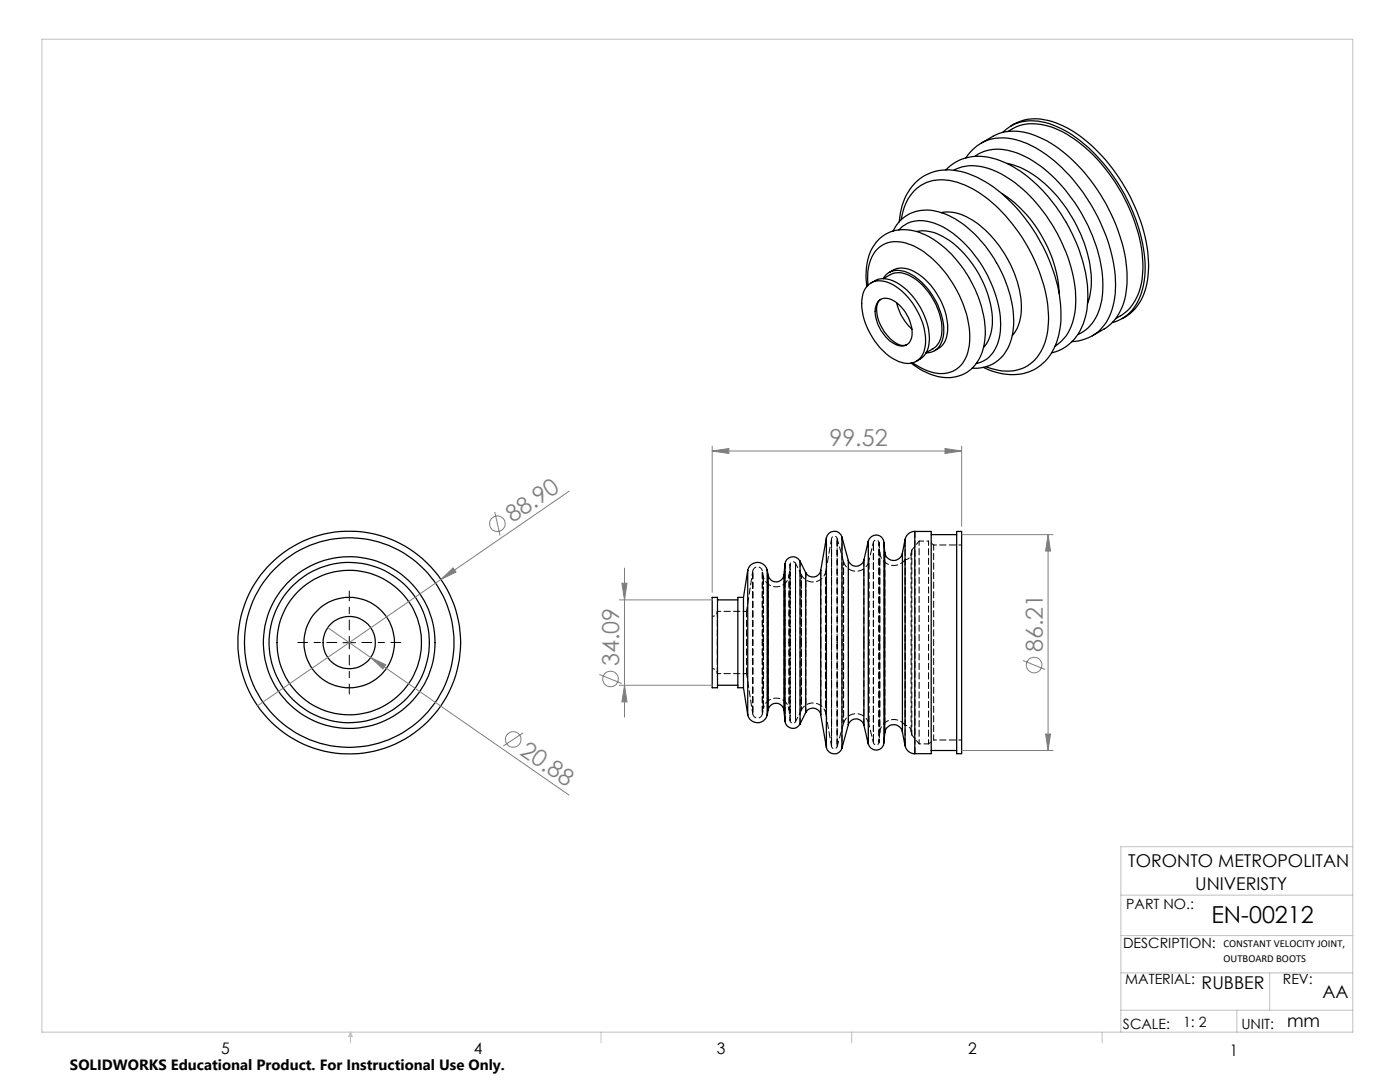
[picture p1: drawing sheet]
<svg xmlns="http://www.w3.org/2000/svg" width="279mm" height="216mm" viewBox="0 0 279 216" stroke-linecap="round" stroke-linejoin="round" font-family="sans-serif">
<g fill="none" stroke="#000" stroke-width=".25">
<path d="M188.8 33.9a9.6 9.6 0 0 1 10.7-1.9 27.2 27.2 0 0 1 12.7 11.5 30.7 30.7 0 0 1 4.9 16 11.5 11.5 0 0 1-4.7 9.9l-1.1 .6-1.4 .4M190.4 34a9.7 9.7 0 0 1 9.2 .6 30.3 30.3 0 0 1 12.8 14.9 22.8 22.8 0 0 1 1.8 14.3 8.1 8.1 0 0 1-3.6 5.2M194.6 31.2a8.6 8.6 0 0 1 8.5-.6 27.2 27.2 0 0 1 12.6 11.7 27.8 27.8 0 0 1 4.2 17.6 8.8 8.8 0 0 1-4.8 6.8M195.9 28.5l-1.9 1.5-1.2 1.5M195.9 28.5l2.3-1.3a10 10 0 0 1 9.1 .1 29.9 29.9 0 0 1 12.9 12.5 30.3 30.3 0 0 1 4.7 17.5 10.3 10.3 0 0 1-4.6 8.4l-2.3 1.3a9.7 9.7 0 0 0 4.5-7.6 29.4 29.4 0 0 0-4.1-17.3 31.7 31.7 0 0 0-12.6-13.1 10.4 10.4 0 0 0-9.9-.5zM199.9 38.6a25.8 25.8 0 0 1 11.4 19.9M200.1 26.4a8.4 8.4 0 0 1 8.5-2 24.6 24.6 0 0 1 12.1 8.8 33.8 33.8 0 0 1 7.8 21.1 11.2 11.2 0 0 1-4.1 9l-1.2 .6-1.2 .4M200.9 32.6a19 19 0 0 1 10.8 7.5 26.4 26.4 0 0 1 6.1 17.2l-.4 2.1-.3 1.1M201.1 26.2a9.5 9.5 0 0 1 9.4-.6 28.6 28.6 0 0 1 12.8 12.1 29.2 29.2 0 0 1 4.6 18 9.6 9.6 0 0 1-5.2 7.9M201.8 25.2a9.5 9.5 0 0 1 9-.6 27.8 27.8 0 0 1 12.5 10.9 32.3 32.3 0 0 1 5.9 18.4 10.9 10.9 0 0 1-4.2 9l-1.1 .7M173 57.2a11.1 11.1 0 0 1 2.3-9.3 7.9 7.9 0 0 1 9.4-1 23.5 23.5 0 0 1 11.3 14.7 13.6 13.6 0 0 1-.7 10.2 7.5 7.5 0 0 1-10 2.7l-1.8-.9-1.7-1.2M173.2 56.9a4.1 4.1 0 0 1 5.2 0 14.1 14.1 0 0 1 6.3 11.6 3.9 3.9 0 0 1-2.6 3.9 6.3 6.3 0 0 1-5.7-2.3 13.4 13.4 0 0 1-4.4-10.6l.4-1.5z"/>
<path d="M173.2 56.9a8.7 8.7 0 0 1 2.2-7.5 6.1 6.1 0 0 1 6.5-.5 21 21 0 0 1 10.3 11.6 15.3 15.3 0 0 1 .8 10.4 5.4 5.4 0 0 1-7.3 3.3l-1.9-.8-1.7-1M173.8 56.4a4.7 4.7 0 0 1 5.8 .4 14 14 0 0 1 5.9 11.3 4.2 4.2 0 0 1-2.7 4M175.8 59.8a3 3 0 0 0-.7 3.2 8.1 8.1 0 0 0 4.9 5.9l.9-.1M176.2 55.6a3.5 3.5 0 0 1 4.8-1.3 13.6 13.6 0 0 1 7.2 9.7 5.8 5.8 0 0 1-1.4 5.8l-1.1 .5-.9 .1M176.3 55.6l1.4-.8a4.3 4.3 0 0 1 4.5 .6 13 13 0 0 1 5.7 11.3 3.9 3.9 0 0 1-1.7 2.9l-1.3 .7M177.4 54.4a4.7 4.7 0 0 1 5.9 .3 13.7 13.7 0 0 1 5.8 11.8 4 4 0 0 1-2.6 3.5M178.2 46.1a7.5 7.5 0 0 1 9.9-3.6 21.2 21.2 0 0 1 10.1 8.8 23.8 23.8 0 0 1 4 14.4 8 8 0 0 1-6 7.6l-1.1 .2-1.1-.1M179.4 45.9a6.4 6.4 0 0 1 7.6-1.2 22.2 22.2 0 0 1 10.8 11.8 17.6 17.6 0 0 1 1.4 11.7 5.8 5.8 0 0 1-4.4 4.3M179.5 44.3a11.1 11.1 0 0 1 5-9.3 11.3 11.3 0 0 1 10.7 .5 31.6 31.6 0 0 1 13.4 14.5 27.8 27.8 0 0 1 3 15.5 10.7 10.7 0 0 1-5.5 8.4 11.3 11.3 0 0 1-9.8-.6M179.9 43.8a8.5 8.5 0 0 1 6.3-7.8 13.4 13.4 0 0 1 10.2 3.1 33.3 33.3 0 0 1 12.8 23.5 12.5 12.5 0 0 1-2.7 9.2 8.1 8.1 0 0 1-8.6 1.8l-1-.4M183 46.2a8.5 8.5 0 0 1 6.4 1.7 21.3 21.3 0 0 1 8.6 16.8 7.5 7.5 0 0 1-1.7 4.6M187.9 42.4a8.8 8.8 0 0 1 6.9 2 22.7 22.7 0 0 1 9 17.3 8.2 8.2 0 0 1-1.8 5.3"/>
<path d="M175.3 60.1a2.53 2.53 0 0 1 3.3 .1 7.7 7.7 0 0 1 3.3 7.2 2.19 2.19 0 0 1-3.6 1.1 7.9 7.9 0 0 1-3.6-7.2zM178.9 60.4a10.3 10.3 0 0 0 3.1 5.3M218 67l-2 .8-2.1 .4M142.1 119.2h1.1v18h-1.1zM143.2 119.7h4M148.4 119.2v18M148.4 119.2h-1.2v18h1.2M149.2 113.8v28.8M149.2 113.8l-.8 5.4M153.1 113.7a1.99 1.99 0 0 0-2-1.5 1.99 1.99 0 0 0-1.9 1.6M153.1 113.7v29M153.1 113.7l.2 1.1"/>
<path d="M153.3 114.8v26.8M156.5 114.7a1.58 1.58 0 0 1-1.6 1.4 1.58 1.58 0 0 1-1.6-1.3M156.5 114.7v27.1M156.7 112.5v31.4M156.7 112.5l-.2 2.2M159.7 112a1.59 1.59 0 0 0-1.7-.9 1.59 1.59 0 0 0-1.3 1.4M159.7 112v32.5M159.7 112l1.1 2.3M160.8 114.3v27.9M163.8 113.8a1.6 1.6 0 0 1-1.3 1.3 1.6 1.6 0 0 1-1.7-.8M163.8 113.8v28.8M164.9 107.3v41.8"/>
<path d="M164.9 107.3l-1.1 6.5M168 107.2a1.59 1.59 0 0 0-1.6-1.2 1.59 1.59 0 0 0-1.5 1.3M168 107.2v42.1M168 107.2l1.3 4.6M169.3 111.8v32.8M172.4 111.8a1.6 1.6 0 0 1-1.5 1.2 1.6 1.6 0 0 1-1.6-1.2M172.4 111.8v32.9M173.3 108a1.59 1.59 0 0 1 1.7-1.3 1.59 1.59 0 0 1 1.4 1.5M173.3 108v40.4M173.3 108l-.9 3.8M176.4 108.2v40M176.4 108.2l.2 2"/>
<path d="M176.6 110.2a1.78 1.78 0 0 0 1.6 1.6 1.78 1.78 0 0 0 1.9-1.4M176.6 110.2v36.1M180.1 110.4v35.6M180.6 107.6v41.2M180.6 107.6l-.5 2.8M182.6 106a1.96 1.96 0 0 0-2 1.6M182.6 106h3.2v44.4h-3.2M182.6 106v44.4M185.8 106.7h5.1M190.9 106h1v44.4h-1zM143.2 136.7h4M148.4 137.2l.8 5.4"/>
<path d="M149.2 142.6a1.99 1.99 0 0 0 1.9 1.6 1.99 1.99 0 0 0 2-1.5M153.3 141.6a1.59 1.59 0 0 1 1.6-1.3 1.59 1.59 0 0 1 1.6 1.5M153.3 141.6l-.2 1.1M156.5 141.8l.2 2.1M156.7 143.9a1.59 1.59 0 0 0 1.3 1.4 1.59 1.59 0 0 0 1.7-.8M160.8 142.2a1.59 1.59 0 0 1 1.7-.9 1.59 1.59 0 0 1 1.3 1.3M160.8 142.2l-1.1 2.3M163.8 142.6l1.1 6.5M164.9 149.1a1.59 1.59 0 0 0 1.5 1.3 1.59 1.59 0 0 0 1.6-1.1M169.3 144.6a1.6 1.6 0 0 1 1.6-1.2 1.6 1.6 0 0 1 1.5 1.3M169.3 144.6l-1.3 4.7M172.4 144.7l.9 3.7"/>
<path d="M176.4 148.2a1.59 1.59 0 0 1-1.4 1.5 1.59 1.59 0 0 1-1.7-1.3M176.6 146.3l-.2 1.9M180.1 146a1.78 1.78 0 0 0-1.9-1.4 1.78 1.78 0 0 0-1.6 1.7M180.1 146l.5 2.8M180.6 148.8a1.96 1.96 0 0 0 2 1.6M185.8 149.8h5.1"/>
<circle cx="69.7" cy="128.2" r="16"/>
<circle cx="69.7" cy="128.2" r="17.1"/>
<circle cx="69.7" cy="128.2" r="5.2"/>
<circle cx="69.7" cy="128.2" r="14.4"/>
<circle cx="69.7" cy="128.2" r="20.9"/>
<circle cx="69.7" cy="128.2" r="9"/>
<circle cx="69.7" cy="128.2" r="22.2"/>
</g>
<g fill="none" stroke="#000" stroke-width=".2" stroke-dasharray="1.3 .6" stroke-dashoffset=".1">
<path d="M168.3 112.1l-1.2-4.7M173.4 112a2.6 2.6 0 0 1-2.5 2 2.6 2.6 0 0 1-2.6-1.9M180.6 111.7a2.8 2.8 0 0 1-3 1 2.8 2.8 0 0 1-2-2.5M181.8 110.5v35.4M143.1 122v12.4M149 122v12.4M159.7 128.2v-16.3M163.8 128.2v-14.4M166 128.2v-20.7v41.4v-20.7M169.3 128.2v-16.4M159.7 144.5v-16.3M163.8 142.6v-14.4"/>
<path d="M167.1 149l1.2-4.7M168.3 144.3a2.6 2.6 0 0 1 2.6-1.9 2.6 2.6 0 0 1 2.5 2M169.3 144.6v-16.4M175.6 146.2a2.8 2.8 0 0 1 2-2.5 2.8 2.8 0 0 1 3 1"/>
</g>
<path d="M167.1 128.2v-20.8v41.6v-20.8M172.4 128.2v-16.4M173.3 128.2v-20.2M182.6 128.2v-22.2M172.4 144.6v-16.4M173.3 148.4v-20.2M182.6 150.4v-22.2" fill="none" stroke="#000" stroke-width=".2" stroke-dasharray="1.3 .6"/>
<path d="M164.8 128.2v-14.2v28.4v-14.2M168.3 128.2v-16.1v32.2v-16.1" fill="none" stroke="#000" stroke-width=".2" stroke-dasharray="1.3 .6" stroke-dashoffset="-.2"/>
<g fill="none" stroke="#000" stroke-width=".2" stroke-dasharray="1.3 .6" stroke-dashoffset=".6">
<path d="M174.3 108.2l-.9 3.8M186.3 108.7l-1-.7M143.1 134.4h5.9M149 122h-5.9M152.1 128.2v-14.3v28.6v-14.3M153.3 128.2v-13.4M168 128.2v-21.1M173.4 128.2v-16.2v32.4v-16.2M174.3 128.2v-20v40v-20M153.3 141.6v-13.4M168 149.3v-21.1M173.4 144.4l.9 3.8"/>
<path d="M185.3 148.4l1-.7"/>
</g>
<path d="M152.3 128.2v-13.2v26.4v-13.2M157.7 128.2v-15.6v31.2v-15.6M175.4 128.2v-19.9v39.8v-19.9M175.6 128.2v-18v36v-18M180.6 128.2v-20.6M180.6 148.8v-20.6" fill="none" stroke="#000" stroke-width=".2" stroke-dasharray="1.3 .6" stroke-dashoffset="-.1"/>
<path d="M150.2 113.9l-1.2 8.1M182 109.8l-.2 .7M183.4 108v40.4M183.4 108l-1.4 1.8M185.3 108v40.4M149 134.4l1.2 8.1M156.7 128.2v-15.7M157.5 128.2v-13.5v27v-13.5M156.7 143.9v-15.7M181.8 145.9l.2 .7M182 146.6l1.4 1.8" fill="none" stroke="#000" stroke-width=".2" stroke-dasharray="1.3 .6" stroke-dashoffset=".4"/>
<path d="M152.1 113.9a.97 .97 0 0 0-.9-.8 .97 .97 0 0 0-1 .8M164.8 114a2.6 2.6 0 0 1-2.2 2.1 2.6 2.6 0 0 1-2.7-1.4M166 107.5l-1.2 6.5M186.3 108.7v39M176.4 128.2v-20M176.6 128.2v-18M150.2 142.5a.97 .97 0 0 0 1 .8 .97 .97 0 0 0 .9-.8M159.9 141.7a2.6 2.6 0 0 1 2.7-1.4 2.6 2.6 0 0 1 2.2 2.1M164.8 142.4l1.2 6.5M176.4 148.2v-20M176.6 146.2v-18" fill="none" stroke="#000" stroke-width=".2" stroke-dasharray="1.3 .6" stroke-dashoffset=".2"/>
<path d="M159.9 114.7l-1.1-2.3M180.6 111.7v33M182 109.8v36.8M159.9 128.2v-13.5v27v-13.5M160.8 128.2v-14M180.1 128.2v-17.8M158.8 144l1.1-2.3M160.8 142.2v-14M180.1 146v-17.8" fill="none" stroke="#000" stroke-width=".2" stroke-dasharray="1.3 .6" stroke-dashoffset=".3"/>
<path d="M152.3 115l-.2-1.1M157.7 112.6l-.2 2.1M156.5 128.2v-13.6M158.8 128.2v-15.8v31.6v-15.8M152.1 142.5l.2-1.1M156.5 141.8v-13.6M157.5 141.7l.2 2.1" fill="none" stroke="#000" stroke-width=".2" stroke-dasharray="1.3 .6" stroke-dashoffset=".5"/>
<path d="M157.5 114.7a2.6 2.6 0 0 1-2.5 2.4 2.6 2.6 0 0 1-2.7-2.1M158.8 112.4a.57 .57 0 0 0-.7-.3 .57 .57 0 0 0-.4 .5M191.9 108.7h-5.6M150.2 128.2v-14.3v28.6v-14.3M165 128.2v-20.9M152.3 141.4a2.6 2.6 0 0 1 2.7-2.1 2.6 2.6 0 0 1 2.5 2.4M157.7 143.8a.57 .57 0 0 0 .4 .5 .57 .57 0 0 0 .7-.3M165 149.1v-20.9M186.3 147.7h5.6" fill="none" stroke="#000" stroke-width=".2" stroke-dasharray="1.3 .6" stroke-dashoffset=".7"/>
<path d="M167.1 107.4a.57 .57 0 0 0-.6-.4 .57 .57 0 0 0-.5 .5M175.4 108.3a.57 .57 0 0 0-.5-.5 .57 .57 0 0 0-.6 .4M142.2 133.4a.99 .99 0 0 1 1 1M143.1 122a.99 .99 0 0 1-.9 1M166 148.9a.57 .57 0 0 0 .5 .5 .57 .57 0 0 0 .6-.4M174.3 148.2a.57 .57 0 0 0 .6 .4 .57 .57 0 0 0 .5-.5" fill="none" stroke="#000" stroke-width=".2" stroke-dasharray="1.3 .6" stroke-dashoffset=".8"/>
<path d="M181.8 110.5a1.19 1.19 0 0 1-1.2 1.2M185.3 108h-1.9M180.6 144.7a1.19 1.19 0 0 1 1.2 1.2M183.4 148.4h1.9" fill="none" stroke="#000" stroke-width=".2" stroke-dasharray="1.3 .6" stroke-dashoffset=".9"/>
<path d="M175.6 110.2l-.2-1.9M175.4 148.1l.2-1.9" fill="none" stroke="#000" stroke-width=".2" stroke-dasharray="1.3 .6" stroke-dashoffset="1"/>
<g fill="none" stroke="#808080" stroke-width=".2">
<path d="M113.6 98l-25.6 17.6M142.1 90l3.4-.5v1zM142.1 89v29.2M142.1 90h49.8M188.6 89.5l3.3 .5-3.3 .5zM191.9 89v16M88 115.6l2.4-2.3 .6 .9zM88 115.6l-36.6 25.2M98.7 102.2l1.1 4.7M123.6 119.7h18.6M124.1 116.4h1l-.5 3.3zM124.6 113.3v29.8"/>
<path d="M191.9 106.7h18.2M209.2 106.7v43.1M209.2 106.7l.5 3.3h-1zM65.4 125.2l48.2 33.4M74 131.2l3 1.4-.6 .9zM119.6 134.6l4.5 1.8M123.6 136.7h18.6M124.6 136.7l.5 3.4h-1zM204.2 131.8l4.4 1.8M104.4 146.2l-4 2.7M191.9 149.8h18.2M208.7 146.5h1l-.5 3.3z"/>
<circle cx="99.3" cy="104.5" r="1.56"/>
<circle cx="121.8" cy="135.5" r="1.55"/>
<circle cx="206.4" cy="132.7" r="1.56"/>
<circle cx="102.4" cy="147.6" r="1.56"/>
</g>
<path d="M67.2 128.2h-7.8M69.7 125.7v-7.8M69.7 130.7v7.8M72.2 128.2h7.8" fill="none" stroke="#000" stroke-width=".2" stroke-dasharray="15.2 1.3 1.3 1.3" stroke-dashoffset="13.3"/>
<path d="M68.4 128.2h2.5M69.7 127v2.5" fill="none" stroke="#000" stroke-width=".2"/>
<g fill="none" stroke="#c0c0c0" stroke-width=".2">
<path d="M8.4 7.8h261.6v198.2h-261.6zM223.7 178.6h46.3M270 168.9h-46.3v37.1M223.7 194.1h46.3M223.7 186.7h46.3M253.4 194.1v7.5M70 206v2.1M70 206l.3 .8h-.7zM119.9 206v2.1M170 206v2.1M220 206v2.1M223.7 201.6h46.3"/>
<path d="M246.8 201.6v4.4"/>
</g>
<g fill="#808080">
<path d="M88 115.6l2.4-2.3 .6 .9z"/>
<path d="M74 131.2l3 1.4-.6 .9z"/>
<path d="M188.6 89.5l3.3 .5-3.3 .5zM142.1 90l3.4-.5v1z"/>
<path d="M209.2 106.7l.5 3.3h-1zM208.7 146.5h1l-.5 3.3zM124.1 116.4h1l-.5 3.3zM124.6 136.7l.5 3.4h-1z"/>
</g>
<g font-size="4.7" fill="#808080">
<text x="165.5" y="89">99.52</text>
<text x="102.4" y="104.4" transform="rotate(-35 102.4 104.4)">88.90</text>
<text x="208.1" y="130.1" transform="rotate(-90 208.1 130.1)">86.21</text>
<text x="123.6" y="132.9" transform="rotate(-90 123.6 132.9)">34.09</text>
<text x="103.6" y="150.4" transform="rotate(35 103.6 150.4)">20.88</text>
</g>
<text font-size="4.7" x="241.8" y="184.1">EN-00212</text>
<g font-size="3.5">
<text x="225.2" y="173">TORONTO METROPOLITAN</text>
<text x="238.5" y="177.5">UNIVERISTY</text>
<text x="239.8" y="197.3">RUBBER</text>
<text x="263.9" y="199.1">AA</text>
<text x="256.9" y="204.9">mm</text>
</g>
<g font-size="3.2">
<text x="44.2" y="210.4">5</text>
<text x="94.6" y="210.3">4</text>
<text x="143.1" y="210.4">3</text>
<text x="193.2" y="210.3">2</text>
<text x="245.4" y="210.6">1</text>
</g>
<text font-size="3" x="14" y="213.5">SOLIDWORKS Educational Product. For Instructional Use Only.</text>
<g font-size="2.8">
<text x="224.8" y="181.4">PART NO.:</text>
<text x="224.1" y="189.2">DESCRIPTION:</text>
<text x="224.6" y="196.4">MATERIAL:</text>
<text x="256" y="196.4">REV:</text>
<text x="224.1" y="205.3">SCALE:</text>
<text x="236.1" y="204.9">1: 2</text>
<text x="247.7" y="205.3">UNIT:</text>
</g>
<g font-size="2.1">
<text x="244.2" y="188.9">CONSTANT VELOCITY JOINT,</text>
<text x="244.2" y="192">OUTBOARD BOOTS</text>
</g>
</svg>
